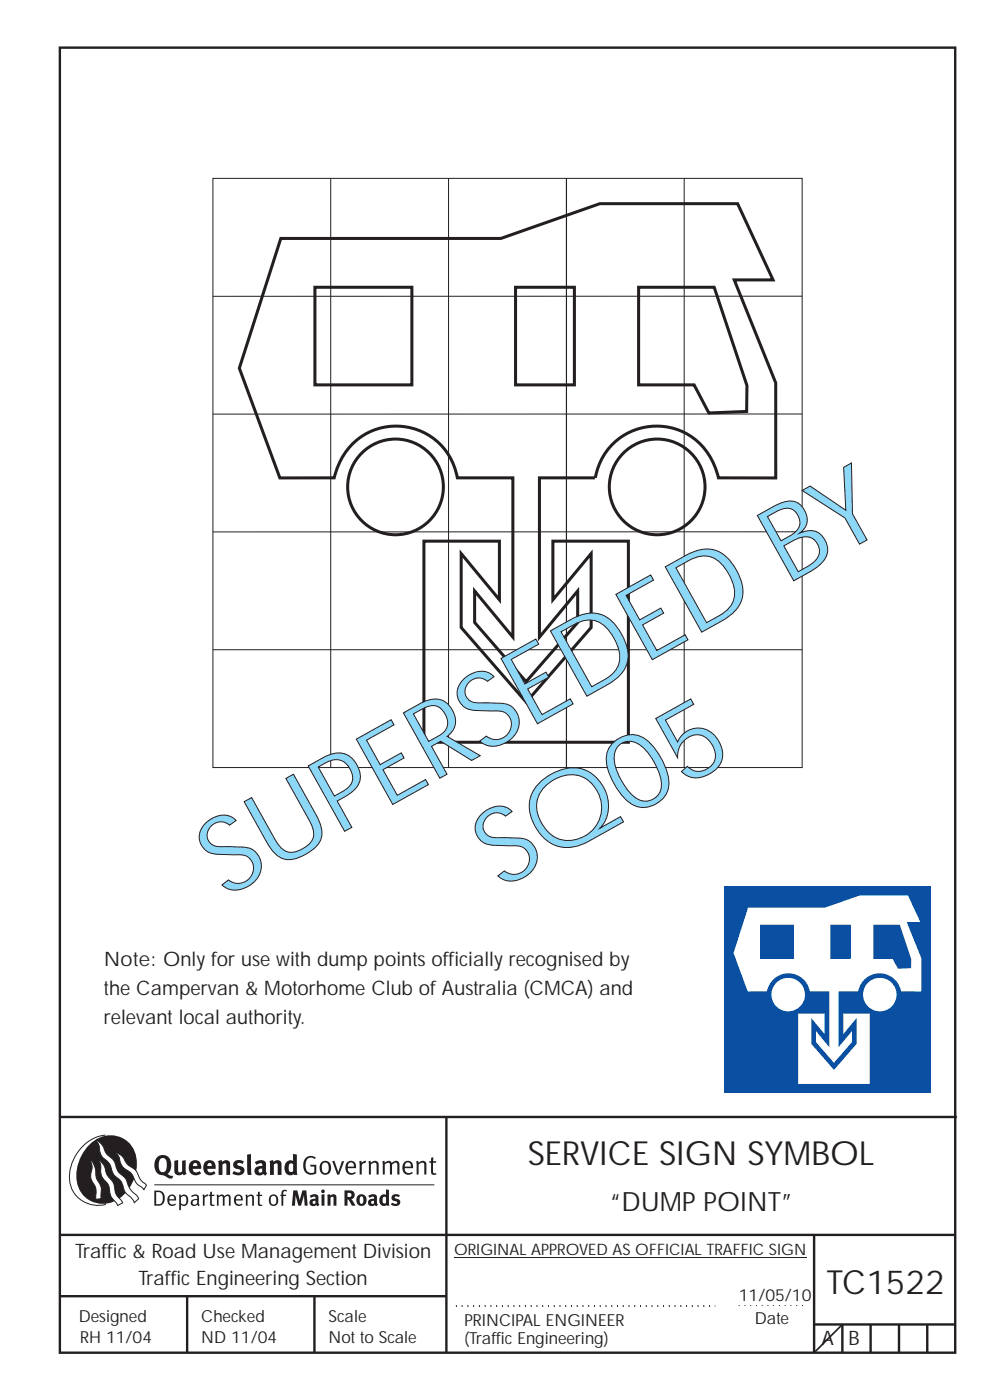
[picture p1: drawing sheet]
<svg xmlns="http://www.w3.org/2000/svg" width="210mm" height="297mm" viewBox="0 0 210 297" stroke-linecap="round" stroke-linejoin="round" font-family="sans-serif">
<g fill="none" stroke="#231f20" stroke-width=".51">
<path d="M12.7 10.1h189.9v276.9h-189.9zM12.7 237h190.3M94.7 236.9v50.1M12.7 262h190M12.7 275h82M39.7 275v12M66.7 275v12M172.7 262v25M172.7 281h30M178.7 281v6M184.7 281v6M190.7 281v6"/>
<path d="M196.7 281v6"/>
</g>
<path d="M96.7 277h55M96.7 277.2h55M156.7 277h14" fill="none" stroke="#231f20" stroke-width=".21" stroke-dasharray=".2 1" stroke-linecap="butt"/>
<path d="M96.3 266.7h74.7" fill="none" stroke="#231f20" stroke-width=".21"/>
<g fill="#231f20">
<path d="M64.9 245.6a1.61 1.61 0 0 1 2.1 0l-.2 .3a1.17 1.17 0 0 0-1.4-.2 1.17 1.17 0 0 0-.6 1.3 1.42 1.42 0 0 0 1.2 1.9l.7-.2v-1.2h-.8l-.1-.4h1.3v1.8a1.82 1.82 0 0 1-2.2 0 1.82 1.82 0 0 1-.6-2.1l.2-.7z" fill-rule="evenodd"/>
<path d="M68.2 246.5a1.77 1.77 0 0 0 .4 2.7 1.39 1.39 0 0 0 1.4-.5 1.39 1.39 0 0 0 .2-1.5 1.19 1.19 0 0 0-2-.7zM68.5 246.8a.83 .83 0 0 1 1 .1 .83 .83 0 0 1 .2 .9 .75 .75 0 0 1-.6 1.1 .75 .75 0 0 1-.8-.8v-1z" fill-rule="evenodd"/>
<path d="M70.5 246.4l.4-.1 .8 2.4 .8-2.3h.5l-1.1 2.8h-.4z" fill-rule="evenodd"/>
<path d="M73.6 246.7a1.74 1.74 0 0 0 .5 2.5h.9l.5-.3-.2-.3a.89 .89 0 0 1-1.1 .2 .89 .89 0 0 1-.4-1h1.7a1.15 1.15 0 0 0-.4-1.3 1.15 1.15 0 0 0-1.5 .2zM74 246.8a.67 .67 0 0 1 .8-.1 .67 .67 0 0 1 .3 .8h-1.3z" fill-rule="evenodd"/>
<path d="M76.2 246.4l.4-.1 .1 .4 .5-.4h.5l-.2 .5a.61 .61 0 0 0-.8 .6v1.8h-.4z" fill-rule="evenodd"/>
<path d="M78.1 246.4l.5-.1 .1 .4a.89 .89 0 0 1 .9-.4 .89 .89 0 0 1 .7 .7v2.2h-.4v-2.2l-.1-.2-.3-.1-.8 .4v2.1h-.4z" fill-rule="evenodd"/>
<path d="M81.1 246.4l.4-.1 .1 .4a.83 .83 0 0 1 .8-.4 .83 .83 0 0 1 .7 .5 .86 .86 0 0 1 .9-.5 .86 .86 0 0 1 .7 .7v2.2h-.4l-.1-2.3a.5 .5 0 0 0-.8 0l-.2 .2v2.1h-.5v-2.2l-.4-.3-.7 .4v2.1h-.4z" fill-rule="evenodd"/>
<path d="M85.7 246.7a1.74 1.74 0 0 0 .5 2.5h.9l.5-.3-.2-.3a.89 .89 0 0 1-1.1 .2 .89 .89 0 0 1-.4-1h1.7a1.15 1.15 0 0 0-.5-1.3 1.15 1.15 0 0 0-1.4 .2zM86 246.8a.67 .67 0 0 1 .9-.1 .67 .67 0 0 1 .3 .8h-1.3z" fill-rule="evenodd"/>
<path d="M88.3 246.4l.4-.1 .1 .4a.89 .89 0 0 1 .9-.4 .89 .89 0 0 1 .8 .7v2.2h-.5v-2.2l-.1-.2-.3-.1-.8 .4v2.1h-.4z" fill-rule="evenodd"/>
<path d="M91.5 245.6l.4-.1v.9h.7l-.2 .3h-.5v2.1l.1 .1h.5l.1 .3a.71 .71 0 0 1-1.2-.6v-1.9h-.3v-.3h.3z" fill-rule="evenodd"/>
<path d="M37 246.3l.8-.2v2a.46 .46 0 0 0 .2 .6 .46 .46 0 0 0 .6-.2v-2.2l.8-.2v2.4l.2 .5-.6 .4-.2-.3a1.03 1.03 0 0 1-1.2 .2 1.03 1.03 0 0 1-.6-1.1z" fill-rule="evenodd"/>
<path d="M40.4 246.6a1.64 1.64 0 0 0 0 2.2 1.64 1.64 0 0 0 2.3 .1l-.4-.4a.78 .78 0 0 1-.9 .3 .78 .78 0 0 1-.5-.8h1.8a1.37 1.37 0 0 0-.6-1.7 1.37 1.37 0 0 0-1.7 .3zM41.1 246.9a.48 .48 0 0 1 .6-.1 .48 .48 0 0 1 .2 .6h-1z" fill-rule="evenodd"/>
<path d="M43.5 246.6a1.65 1.65 0 0 0-.2 1.9 1.65 1.65 0 0 0 1.9 .8l.5-.4-.3-.4a.78 .78 0 0 1-.9 .3 .78 .78 0 0 1-.5-.8h1.8a1.37 1.37 0 0 0-.6-1.7 1.37 1.37 0 0 0-1.7 .3zM44.1 246.9a.48 .48 0 0 1 .6-.1 .48 .48 0 0 1 .2 .6h-.9z" fill-rule="evenodd"/>
<path d="M46.3 246.3l.7-.2 .1 .4a.95 .95 0 0 1 1-.3 .95 .95 0 0 1 .7 .8v2.3h-.8v-2.3l-.3-.2-.5 .3v2.2h-.8z" fill-rule="evenodd"/>
<path d="M49.7 246.5a1.73 1.73 0 0 1 2-.1l-.2 .5-.6-.2a.42 .42 0 0 0-.6 .3l.2 .3a1.23 1.23 0 0 1 1.4 1 1.47 1.47 0 0 1-2.3 .9l-.3-.2 .3-.6 .7 .3a.47 .47 0 0 0 .7-.3 .87 .87 0 0 0-1-.5l-.4-.2-.1-.4z" fill-rule="evenodd"/>
<path d="M54.1 246.6l.3 .5 .3-.1a.62 .62 0 0 1 .9 0l.1 .4a1.21 1.21 0 0 0-1.4 .3 1.21 1.21 0 0 0-.1 1.3 1.19 1.19 0 0 0 1.6 .1l.5 .3 .4-.5-.3-.3v-1.4a.96 .96 0 0 0-1.3-1zM55 248l.6-.1v.7a.43 .43 0 0 1-.6 .1 .43 .43 0 0 1 0-.7z" fill-rule="evenodd"/>
<path d="M57.2 246.3l.7-.2 .1 .4a.95 .95 0 0 1 1-.3 .95 .95 0 0 1 .7 .8v2.3h-.8v-2.3l-.2-.2-.6 .3v2.2h-.8z" fill-rule="evenodd"/>
<path d="M62.2 244.8v1.5a1.29 1.29 0 0 0-1.4 .2 1.29 1.29 0 0 0-.5 1.3 1.24 1.24 0 0 0 .6 1.3 1.24 1.24 0 0 0 1.4 0l.1 .2h.7l-.1-4.3zM61.5 246.9l.4-.1 .3 .2v1.5l-.3 .1a.48 .48 0 0 1-.6-.4 1.52 1.52 0 0 1 .2-1.3z" fill-rule="evenodd"/>
<path d="M52.4 245l.8-.2 .2 4.5h-.8l-.1-.2z" fill-rule="evenodd"/>
</g>
<path d="M22.4 240.8a9 9 0 0 0-7.4 10.9 6.2 6.2 0 0 0 7.5 3.8M32.7 251.4h59.4" fill="none" stroke="#231f20" stroke-width=".21"/>
<path d="M19.1 242.7a5.7 5.7 0 0 1 6.5-1.4 5.7 5.7 0 0 1 3.4 5.7 8.6 8.6 0 0 1-6.2 8.3 5.7 5.7 0 0 1-6.5-7 9.9 9.9 0 0 1 2.8-5.6z" fill-rule="evenodd" fill="#231f20"/>
<path d="M24.5 244.5a3.1 3.1 0 0 1 2.3 2.2l.7 .7a3.2 3.2 0 0 1 2 2.4l.4 .6 1.2 1.1-.6 .9-.2-.3a3.5 3.5 0 0 1-1.9-2.1 3.8 3.8 0 0 0-2.1-2.2 3.5 3.5 0 0 1-1-2.2zM20.4 241.9a3.4 3.4 0 0 1 1.9 2.5l.7 .8a3.3 3.3 0 0 1 1.7 2.6 4.4 4.4 0 0 0 1.7 2l.3 .3a6.1 6.1 0 0 0 2.5 3.7l.2 .5-.9 .9a6.1 6.1 0 0 0-1.9-2.2l-.4-.8a3.6 3.6 0 0 0-1.9-2.8l-.6-1a3.6 3.6 0 0 0-1.9-2.8 3.7 3.7 0 0 1-.8-2.4zM21 246.1a3.4 3.4 0 0 1 1.5 2.7l.6 1a3.8 3.8 0 0 1 1.4 3.1l.3 .7 1.2 1.6-1 .6-.5-.8a3.2 3.2 0 0 1-1.3-2.8 4.3 4.3 0 0 0-1.4-2.2 4.7 4.7 0 0 1-.5-2.9zM19.2 246.1a5.1 5.1 0 0 1 1.2 3.7l.3 .7a3.1 3.1 0 0 1 .7 3l.1 .8-1.1 .2-.1-.8a3.5 3.5 0 0 0-.9-3.3 3.6 3.6 0 0 1 .1-2.5z" fill-rule="evenodd" fill="#fff" stroke="#231f20" stroke-width=".21"/>
<g fill="#231f20">
<path d="M33.4 245.5a2.51 2.51 0 0 0 .4 3.7l.8 .1a2.78 2.78 0 0 0 2 .7l.2-.6h-.6l-.7-.3a2.56 2.56 0 0 0 0-3.8 1.83 1.83 0 0 0-2.1 .2zM34 245.9a.87 .87 0 0 1 1 0 .87 .87 0 0 1 .4 .9v.4a1.17 1.17 0 0 1-.9 1.5l-.3-.1a2.38 2.38 0 0 1-.2-2.7z" fill-rule="evenodd"/>
<path d="M33.1 252.9v2.6a1.12 1.12 0 0 0 1.2-.3 1.12 1.12 0 0 0 .2-1.2l-.1-.5-.3-.4zM32.7 252.6h1.1a1.67 1.67 0 0 1 1.2 1.6 1.67 1.67 0 0 1-1.3 1.6h-1zM36.1 253.9l-.2 .5h1.1a.55 .55 0 0 0-.3-.6 .55 .55 0 0 0-.6 .1zM35.8 253.7a.95 .95 0 0 1 1.2-.1 .95 .95 0 0 1 .4 1.1h-1.5a.72 .72 0 0 0 .4 .8 .72 .72 0 0 0 .9-.2l.1 .3a1.15 1.15 0 0 1-1.5 0 1.15 1.15 0 0 1-.2-1.5zM38.4 254.1v1.2a.7 .7 0 0 0 .9 .1 .7 .7 0 0 0 .2-.9 .61 .61 0 0 0-.4-.7 .61 .61 0 0 0-.7 .3zM38 253.5l.3-.1 .1 .4a.95 .95 0 0 1 1.2-.2 .95 .95 0 0 1 .3 1.2 .92 .92 0 0 1-.5 .9 .92 .92 0 0 1-1-.1v1.1l-.4 .1zM40.9 254.8a.5 .5 0 0 0 .2 .8 .5 .5 0 0 0 .7-.4v-.6zM40.5 253.7a1 1 0 0 1 1.7 .3v1.4l.2 .2-.2 .3-.3-.3a.78 .78 0 0 1-1.4-.1 .78 .78 0 0 1 .8-1.1h.5a.58 .58 0 0 0-.3-.7 .58 .58 0 0 0-.7 .2zM43 253.5l.3-.1 .1 .4 .3-.3 .5-.1-.2 .4a.52 .52 0 0 0-.6 .5v1.5h-.4zM44.6 252.9l.4-.1-.1 .7h.6l-.1 .3h-.5v1.5a.35 .35 0 0 0 .6 .3v.2a.57 .57 0 0 1-.6 .1 .57 .57 0 0 1-.3-.5v-1.6h-.3v-.3h.3zM45.9 253.5l.4-.1 .1 .4 .2-.2a.64 .64 0 0 1 1 .2 .7 .7 0 0 1 .8-.4 .7 .7 0 0 1 .5 .6v1.8h-.3v-1.7l-.3-.4-.7 .4v1.7h-.3v-1.6a.38 .38 0 0 0-.3-.5 .38 .38 0 0 0-.5 .2l-.1 .2v1.7h-.4zM50.2 253.9l-.2 .5h1.1a.55 .55 0 0 0-.2-.6 .55 .55 0 0 0-.7 .1zM49.9 253.7a.95 .95 0 0 1 1.2-.1 .95 .95 0 0 1 .4 1.1h-1.5a.72 .72 0 0 0 .4 .8 .72 .72 0 0 0 .9-.2l.1 .3a1.15 1.15 0 0 1-1.5 0 1.15 1.15 0 0 1-.2-1.5zM52.1 253.5l.3-.1 .1 .4a.72 .72 0 0 1 .8-.4 .72 .72 0 0 1 .6 .6v1.8h-.4v-1.6a.45 .45 0 0 0-.3-.5 .45 .45 0 0 0-.5 .2l-.2 .2v1.7h-.3zM54.7 252.9l.4-.1v.7h.6l-.1 .3h-.5v1.5a.35 .35 0 0 0 .5 .3v.2a.57 .57 0 0 1-.6 .1 .57 .57 0 0 1-.3-.5v-1.6h-.3v-.3h.3zM57.6 253.9l-.2 .7a.65 .65 0 0 0 .3 .8 .65 .65 0 0 0 .8-.2l.1-.1a.93 .93 0 0 0-.7-1.4zM57.3 253.7a1.12 1.12 0 0 1 1.4 0 1.12 1.12 0 0 1 .3 1.5 1.01 1.01 0 0 1-1.3 .6 1.01 1.01 0 0 1-.7-1.2zM59.9 252.6l.5-.2 .5 .2-.1 .2-.4-.1-.3 .2v.6h.6l-.1 .3h-.5v2h-.4v-2h-.2v-.3h.2zM62.2 252.6l-.3 3.2h.7l.1-2.3 .6 2.3h.6l.6-2.3 .1 2.3h.7l-.3-3.2h-.9l-.5 2.1-.5-2.1zM65.7 253.7l.3 .4a.51 .51 0 0 1 .5-.3 .51 .51 0 0 1 .4 .4v.1a.88 .88 0 0 0-1.1 .4 .88 .88 0 0 0 .2 1.1 .9 .9 0 0 0 1.1-.2l.3 .3 .4-.4-.2-.2v-1.1a.87 .87 0 0 0-.5-.8 .87 .87 0 0 0-1 .1zM66.4 254.8h.5v.5l-.1 .1h-.3l-.2-.1zM68.2 253.5v2.3h.6v-2.4zM68.1 252.8a.4 .4 0 0 0 .8 0 .4 .4 0 0 0-.8 0zM69.4 253.5l.1 2.3h.6v-1.7a.33 .33 0 0 1 .4-.2 .33 .33 0 0 1 .3 .4v1.5h.6v-1.7a.75 .75 0 0 0-.6-.7 .75 .75 0 0 0-.8 .3v-.3zM73.1 252.6v3.2h.6v-1.3l.3 .2 .7 1.1h.7l-.9-1.4a.94 .94 0 0 0 .7-1 .94 .94 0 0 0-.9-.8zM73.7 253.1a.51 .51 0 0 1 .8 .1 .51 .51 0 0 1-.2 .7l-.6 .1zM75.9 253.7a1.19 1.19 0 0 0-.1 1.7 1.19 1.19 0 0 0 1.8 0 1.19 1.19 0 0 0-.1-1.6 1.19 1.19 0 0 0-1.6-.1zM76.5 253.9l.2-.1a.99 .99 0 0 1 0 1.6 1.06 1.06 0 0 1-.2-1.5zM78.1 253.7l.3 .4a.51 .51 0 0 1 .5-.3 .51 .51 0 0 1 .5 .4v.1a.88 .88 0 0 0-1.2 .4 .88 .88 0 0 0 .2 1.1 .9 .9 0 0 0 1.1-.2l.3 .3 .4-.4-.2-.2v-1.1a.87 .87 0 0 0-.5-.8 .87 .87 0 0 0-1 .1zM78.9 254.8h.4v.5l-.1 .1h-.3l-.1-.1zM81.9 252.3v1.2a1.2 1.2 0 0 0-1.4 .6 1.2 1.2 0 0 0 .2 1.4l.5 .3 .8-.1v.1h.6l-.1-3.4zM81.4 253.9l.5 .1-.1 1.2a.46 .46 0 0 1-.5 0 .46 .46 0 0 1-.1-.5zM83.3 253.6a.79 .79 0 0 0-.1 .9 .79 .79 0 0 0 .9 .4 .33 .33 0 0 1 0 .5 .33 .33 0 0 1-.5 0l-.4-.3-.3 .5a1.15 1.15 0 0 0 1.2 .3 1.15 1.15 0 0 0 .8-1 1.49 1.49 0 0 0-1.2-.8 .4 .4 0 0 1 .3-.3 .4 .4 0 0 1 .4 .1l.2 .1 .2-.4a1.47 1.47 0 0 0-1.5 0z" fill-rule="evenodd"/>
</g>
<path d="M45.2 37.8h125v125h-125zM70.2 37.8v125M95.1 37.8v125M120.1 37.8v125M120.2 37.8v125M145.1 37.8v125M170.2 62.8l-125 .1M170.2 87.8l-125 .1M170.2 112.8l-125 .1M45.2 137.8h125" fill="none" stroke="#231f20" stroke-width=".21"/>
<g fill="none" stroke="#231f20" stroke-width=".64" stroke-linecap="butt">
<path d="M66.8 60.9h20.6v20.8h-20.6zM109.4 60.9h12.4v20.8h-12.4zM135.5 60.9h16l7 20.9-.1 5.5-8 .3-3.2-5.9h-11.7zM89.9 114.8h16v12.5l-8.1-9.9v15.7l13.8 15.9 13.8-15.9v-15.7l-8.1 9.9v-12.5h16v42.7h-43.4zM126.2 101.4h-11.8v33.8l8.1-9.8v6.7l-10.9 12.5-10.9-12.5v-6.7l8.1 9.8v-33.8h-11.8a13.2 13.2 0 0 0-12-11 13.2 13.2 0 0 0-13.5 9l-.6 2h-11.5l-8.6-23.3 8.8-27.5h46.6l21-7.4h29.3l7.5 16.2h-8.2l8.8 21.8v20.2h-12.2a13.3 13.3 0 0 0-19.5-9.4 13.1 13.1 0 0 0-6.6 9.4"/>
<circle cx="83.9" cy="103.3" r="10.1"/>
<circle cx="139.4" cy="103.3" r="10.1"/>
</g>
<path d="M153.6 188.1h43.8v43.8h-43.8z" fill-rule="evenodd" fill="#0a4fa2"/>
<path d="M158.7 192.6h16.3l7.4-2.6h10.2l2.6 5.6h-2.8l3 7.7v7.1l-4.2-.1a4.7 4.7 0 0 0-4.6-3.8 4.7 4.7 0 0 0-4.6 3.8h-4.1v11.9l2.8-3.5v2.4l-3.8 4.4-3.8-4.4v-2.4l2.8 3.5v-11.9h-4.1a4.6 4.6 0 0 0-4.6-3.8 4.6 4.6 0 0 0-4.5 3.8h-4.1l-3-8.1zM169.3 215v15h15.2v-15h-5.6v4.4l2.8-3.4v5.5l-4.8 5.5-4.8-5.5v-5.5l2.8 3.4v-4.4zM163.7 211a3.6 3.6 0 0 1 7.1 0 3.6 3.6 0 0 1-7.1 0zM183.1 211a3.6 3.6 0 0 0 7.1 0 3.6 3.6 0 0 0-7.1 0zM161.2 196.2h7.2v7.2h-7.2zM176.1 196.2h4.4v7.2h-4.4zM185.3 196.2h5.6l2.4 7.3v1.9l-2.8 .1-1.1-2.1h-4.1z" fill-rule="evenodd" fill="#fff"/>
<path d="M178.7 281l-6 6" fill="none" stroke="#231f20" stroke-width=".35"/>
<g font-size="22.4" fill="#8dd7f7">
<text x="47.7" y="190.6" transform="rotate(-29 47.7 190.6)">SUPERSEDED BY</text>
<text x="106.2" y="188.7" transform="rotate(-29 106.2 188.7)">SQ05</text>
</g>
<g font-size="7.1" fill="#231f20">
<text x="112" y="247.1">SERVICE SIGN SYMBOL</text>
<text x="175.3" y="274.5">TC1522</text>
</g>
<text font-size="5.6" fill="#231f20" x="129.4" y="256.9">“DUMP POINT”</text>
<g font-size="4.2" fill="#231f20">
<text x="22" y="205">Note: Only for use with dump points officially recognised by</text>
<text x="22" y="211.1">the Campervan &amp; Motorhome Club of Australia (CMCA) and</text>
<text x="22" y="217.2">relevant local authority.</text>
<text x="15.9" y="267">Traffic &amp; Road Use Management Division</text>
<text x="29.4" y="272.6">Traffic Engineering Section</text>
<text x="174.3" y="285.4">A</text>
<text x="180" y="285.4">B</text>
</g>
<g font-size="3.5" fill="#231f20">
<text x="16.7" y="280.4">Designed</text>
<text x="42.7" y="280.4">Checked</text>
<text x="69.7" y="280.4">Scale</text>
<text x="98.5" y="281.4">PRINCIPAL ENGINEER</text>
<text x="156.7" y="276.1">11/05/10</text>
<text x="160.1" y="281">Date</text>
<text x="17" y="284.8">RH 11/04</text>
<text x="42.7" y="284.8">ND 11/04</text>
<text x="69.7" y="285">Not to Scale</text>
<text x="98.5" y="285.1">(Traffic Engineering)</text>
</g>
<text font-size="3.4" fill="#231f20" x="96.3" y="266.3">ORIGINAL APPROVED AS OFFICIAL TRAFFIC SIGN</text>
</svg>
